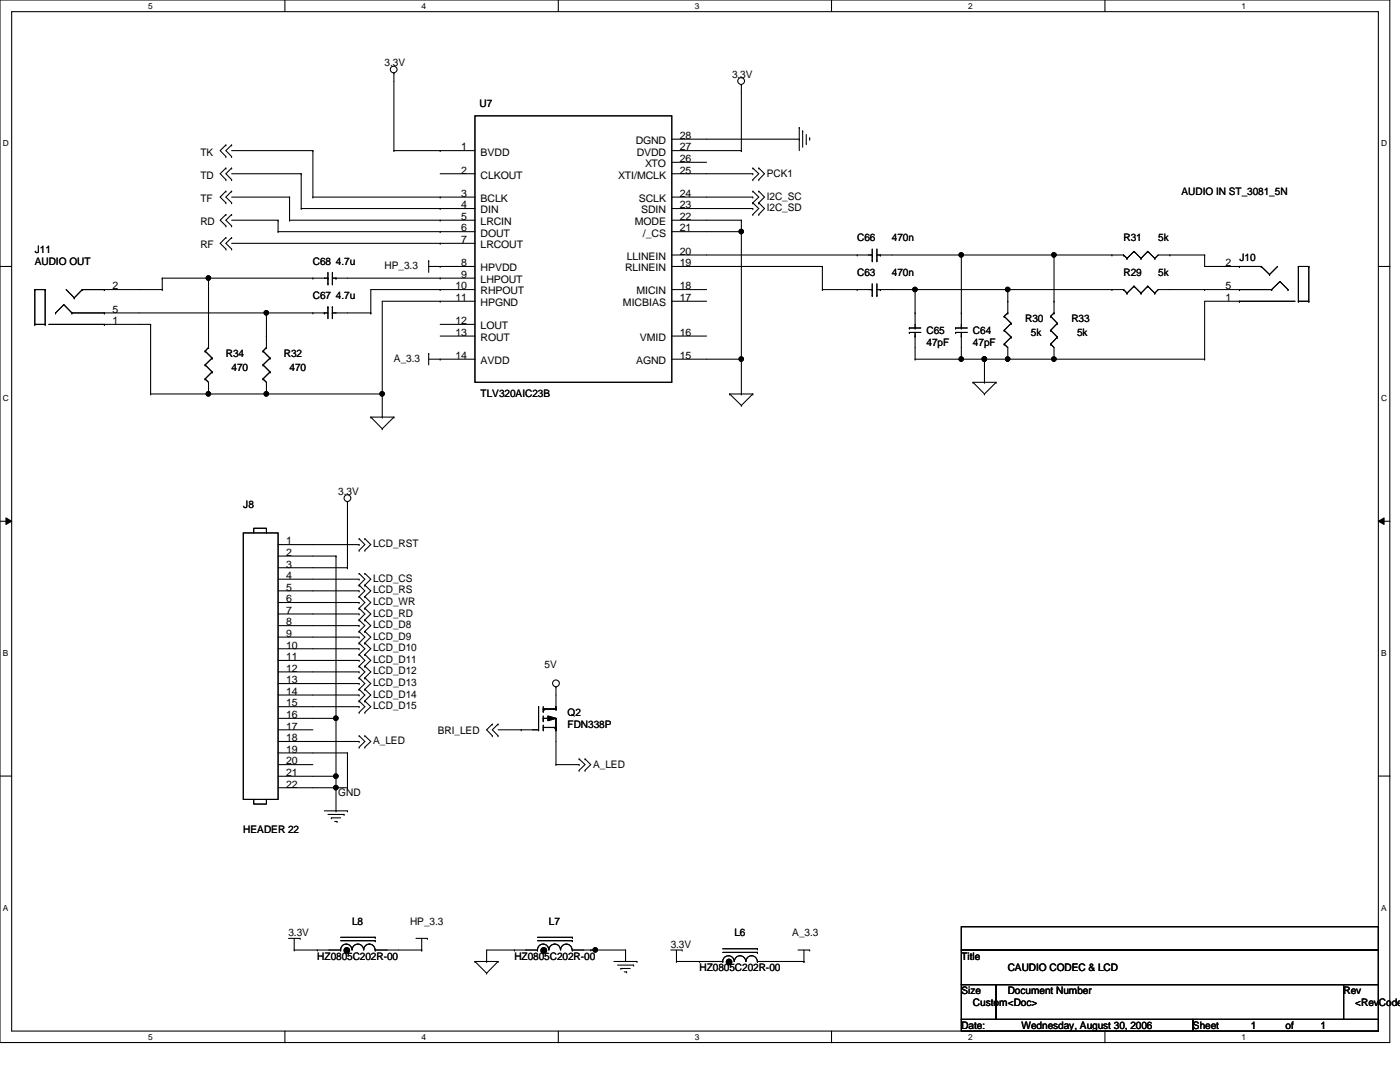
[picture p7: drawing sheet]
<svg xmlns="http://www.w3.org/2000/svg" width="279mm" height="216mm" viewBox="0 0 279 216" stroke-linecap="round" stroke-linejoin="round" font-family="sans-serif">
<path d="M0 0h277.4v208h-277.4zM2.3 2.3h272.8v203.4h-272.8z" fill="none" stroke="#000" stroke-width=".21"/>
<g fill="#fff">
<path d="M29.6 .3h.9v1.8h-.9z"/>
<path d="M29.6 206h.9v1.9h-.9z"/>
</g>
<path d="M56.9 0v2.3M56.9 205.7v2.4" fill="none" stroke="#000" stroke-width=".21"/>
<g fill="#fff">
<path d="M84.1 .3h.9v1.8h-.9z"/>
<path d="M84.1 206h.9v1.9h-.9z"/>
</g>
<path d="M111.4 0v2.3M111.4 205.7v2.4" fill="none" stroke="#000" stroke-width=".21"/>
<g fill="#fff">
<path d="M138.7 .3h.9v1.8h-.9z"/>
<path d="M138.7 206h.9v1.9h-.9z"/>
</g>
<path d="M165.9 0v2.3M165.9 205.7v2.4" fill="none" stroke="#000" stroke-width=".21"/>
<g fill="#fff">
<path d="M193.2 .3h.9v1.8h-.9z"/>
<path d="M193.2 206h.9v1.9h-.9z"/>
</g>
<path d="M220.5 0v2.3M220.5 205.7v2.4" fill="none" stroke="#000" stroke-width=".21"/>
<g fill="#fff">
<path d="M247.8 .3h.9v1.8h-.9z"/>
<path d="M247.8 206h.9v1.9h-.9z"/>
<path d="M.6 27.7h1.2v1.9h-1.2z"/>
<path d="M275.7 27.7h1.2v1.9h-1.2z"/>
<path d="M.6 78.6h1.2v1.8h-1.2z"/>
<path d="M275.7 78.6h1.2v1.8h-1.2z"/>
</g>
<path d="M0 53.2h2.3M275.1 53.2h2.3" fill="none" stroke="#000" stroke-width=".21"/>
<g fill="#fff">
<path d="M.6 129.4h1.1v1.9h-1.1z"/>
<path d="M275.7 129.4h1.1v1.9h-1.1z"/>
</g>
<path d="M0 104h2.3M275.1 104h2.3" fill="none" stroke="#000" stroke-width=".21"/>
<path d="M1.2 103.3l1.1 .7-1.1 .6zM275.1 104l1.1-.7v1.3z" fill="#000"/>
<path d="M1.2 103.3l1.1 .7-1.1 .6zM275.1 104l1.1-.7v1.3z" fill="none" stroke="#000" stroke-width=".2"/>
<g fill="#fff">
<path d="M.6 180.3h1.1v1.8h-1.1z"/>
<path d="M275.7 180.3h1.1v1.8h-1.1z"/>
</g>
<g fill="none" stroke="#000" stroke-width=".21">
<path d="M78.6 14.6h.1M78.6 14.6v15.5M148 16.9h.1M148 16.9v13.2M45.1 28.9h.1M45.1 31.2h.1M45.1 33.5h.1M45.1 35.9h.1M45.1 38.1h.1M45.1 28.9l-1.2 1.2 1.2 1.1M45.1 33.5l-1.2 1.2 1.2 1.2M45.1 38.1l-1.2 1.2 1.2 1.2"/>
<path d="M46.2 28.9h.1M46.2 31.2h.1M46.2 33.5h.1M46.2 35.9h.1M46.2 38.1h.1M46.2 39.3h11.6M46.2 34.7h13.9M46.2 30.1h16.2M46.2 28.9l-1.1 1.2 1.1 1.1M46.2 33.5l-1.1 1.2 1.1 1.2M46.2 38.1l-1.1 1.2 1.1 1.2M57.8 39.3h.1"/>
<path d="M57.8 39.3v4.6M60.1 34.7h.1M60.1 34.7v6.9M62.4 39.3h.1M62.4 30.1h.1M62.4 39.3h32.4M62.4 30.1v9.2M78.6 30.1h.1M78.6 30.1h16.2M87.8 39.3h.1M87.8 30.1h.1M87.8 34.7h7"/>
<path d="M94.8 23.1h39.3v53.2h-39.3zM134.1 39.3h16.1M134.1 34.7h16.1M134.1 30.1h13.9M134.1 27.8h25.4M134.1 32.4h6.9M148 30.1h.1M150.2 39.3h.1M150.2 34.7h.1M150.2 38.1h.1M150.2 35.9h.1M150.2 33.5h.1"/>
<path d="M150.2 38.1l1.2 1.2-1.2 1.2M150.2 33.5l1.2 1.2-1.2 1.2M151.4 38.1h.1M151.4 35.9h.1M151.4 33.5h.1M151.4 38.1l1.2 1.2-1.2 1.2M151.4 33.5l1.2 1.2-1.2 1.2M159.5 27.8h.1M159.5 25.4h.1M159.5 25.4v4.7M160.2 26.1h.1M160.2 26.1v3.3"/>
<path d="M160.9 28.7h.1M160.9 26.8v1.9M161.6 27.5h.1M161.6 27.5v.5M6.9 57.8h.1M6.9 57.8h2.1M6.9 57.8v6.9M9 57.8h.1M9 57.8v6.9M13.2 57.8l1.6 1.6M14.8 59.4h.1M16.4 57.8h.1"/>
<path d="M16.4 57.8h16M16.4 57.8l-1.6 1.6M20.8 57.8h.1M32.4 57.8h.1M32.4 55.5h.1M32.4 55.5h33M32.4 55.5v2.3M41.6 55.5h.1M41.6 55.5v13.8M45.1 40.5h.1M45.1 42.8h.1M45.1 45.1h.1"/>
<path d="M45.1 47.4h.1M45.1 49.7h.1M45.1 42.8l-1.2 1.1 1.2 1.2M45.1 47.4l-1.2 1.2 1.2 1.1M46.2 40.5h.1M46.2 42.8h.1M46.2 45.1h.1M46.2 47.4h.1M46.2 49.7h.1M46.2 48.6h48.6M46.2 43.9h9.3M46.2 42.8l-1.1 1.1 1.1 1.2"/>
<path d="M46.2 47.4l-1.1 1.2 1.1 1.1M55.5 46.2h.1M55.5 43.9h.1M55.5 46.2h39.3M55.5 43.9v2.3M57.8 43.9h.1M57.8 43.9h37M60.1 41.6h.1M60.1 41.6h34.7M62.4 55.5h.1M65.4 56.6h.1M65.4 55.5h.1"/>
<path d="M65.4 54.4v2.2M66.3 56.6h.1M66.3 55.5h28.5M66.3 54.4v2.2M67.1 55.5h.1M85.6 52h.1M85.6 53.2h9.2M85.6 52v2.4M87.8 48.6h.1M87.8 46.2h.1M87.8 43.9h.1M87.8 41.6h.1"/>
<path d="M87.8 55.5h.1M87.8 57.8h.1M87.8 53.2h.1M94.8 57.8h-20.8v4.6M134.1 46.2h13.9M134.1 43.9h13.9M134.1 41.6h16.1M134.1 57.8h6.9M134.1 50.9h40M134.1 53.2h30M148 46.2h.1M148 43.9h.1"/>
<path d="M148 43.9v34.7M150.2 41.6h.1M150.2 40.5h.1M150.2 42.8h.1M150.2 40.5l1.2 1.1-1.2 1.2M151.4 40.5h.1M151.4 42.8h.1M151.4 40.5l1.2 1.1-1.2 1.2M164.1 53.2h.1M164.1 57.8h.1M164.1 57.8h10M164.1 53.2v4.6"/>
<path d="M171.1 50.9h.1M171.1 57.8h.1M174.1 52h.1M174.1 50.9h.1M174.1 59h.1M174.1 57.8h.1M174.1 49.7v2.3M174.1 56.6v2.4M175 52h.1M175 59h.1M175 57.8h49.2M175 50.9h49.2"/>
<path d="M175 49.7v2.3M175 56.6v2.4M175.7 50.9h.1M175.7 57.8h.1M182.6 57.8h.1M182.6 57.8v7.6M191.9 50.9h.1M191.9 50.9v14.5M201.1 57.8h.1M201.1 57.8v4.6M210.4 50.9h.1M210.4 50.9v11.5"/>
<path d="M221.9 57.8h.1M221.9 50.9h.1M224.2 57.8h.1M224.2 50.9h.1M224.2 57.8l.7 .7M224.2 50.9l.7 .7M224.9 58.5h.1M224.9 51.6h.1M226.3 57.1h.1M226.3 50.2h.1M226.3 57.1l1.4 1.4M226.3 57.1l-1.4 1.4"/>
<path d="M226.3 50.2l1.4 1.4M226.3 50.2l-1.4 1.4M227.7 58.5h.1M227.7 51.6h.1M229.1 57.1h.1M229.1 50.2h.1M229.1 57.1l1.4 1.4M229.1 57.1l-1.4 1.4M229.1 50.2l1.4 1.4M229.1 50.2l-1.4 1.4M230.5 58.5h.1M230.5 51.6h.1"/>
<path d="M233.5 50.9h.1M240.4 57.8h.1M240.4 50.9h.1M240.4 50.9h-9.3l-.6 .7M240.4 50.9v2.3h11.3M247.4 53.2h.1M247.4 57.8h.1M251.7 53.2h.1M251.7 53.2l1.7 1.6M253.4 54.8h.1M253.8 57.8h.1M253.8 57.8h-22.7l-.6 .7"/>
<path d="M253.8 57.8l1.6-1.6 1.6 1.6M255 53.2l-1.6 1.6M257 57.8h.1M259.1 53.2h.1M259.1 53.2h2.1M259.1 53.2v6.9M261.2 53.2h.1M261.2 53.2v6.9M6.9 64.7h.1M6.9 64.7h2.1M9 64.7h.1M9.7 64.7h20.4"/>
<path d="M11.1 62.4h.1M11.1 62.4l1.6-1.6 1.7 1.6M14.4 62.4h.1M14.4 62.4h51M20.8 62.4h.1M20.8 64.7h.1M30.1 64.7h.1M30.1 78.6h.1M30.1 78.6h46.2M30.1 64.7v13.9M40.9 75.6h.1M40.9 72.8h.1"/>
<path d="M40.9 70.1h.1M40.9 75.6l.7 .7v2.3M40.9 72.8l1.4 1.4M40.9 70.1l1.4 1.4M41.6 78.6h.1M41.6 67.1h.1M41.6 69.3h.1M41.6 69.3l-.7 .8M42.3 74.2h.1M42.3 71.5h.1M42.3 74.2l-1.4 1.4M42.3 71.5l-1.4 1.3"/>
<path d="M52.5 75.6h.1M52.5 72.8h.1M52.5 70.1h.1M52.5 75.6l.7 .7v2.3M52.5 72.8l1.4 1.4M52.5 70.1l1.4 1.4M53.2 62.4h.1M53.2 78.6h.1M53.2 67.1h.1M53.2 69.3h.1M53.2 62.4v6.9M53.2 69.3l-.7 .8"/>
<path d="M53.9 74.2h.1M53.9 71.5h.1M53.9 74.2l-1.4 1.4M53.9 71.5l-1.4 1.3M62.4 62.4h.1M64.7 62.4h.1M65.4 61.3h.1M65.4 61.3v2.3M66.3 61.3h.1M66.3 62.4h.1M66.3 62.4h7.7M66.3 61.3v2.3"/>
<path d="M74 62.4h.1M76.3 78.6h.1M85.6 70.5h.1M85.6 71.7h9.2M85.6 70.5v2.3M87.8 60.1h.1M87.8 71.7h.1M87.8 64.7h7M87.8 67.1h7M94.8 60.1h-18.5v23.1M134.1 71.7h13.9M134.1 60.1h6.9"/>
<path d="M134.1 67.1h6.9M145.6 78.6h.1M145.6 78.6h4.6M145.6 78.6l2.4 2.3M148 78.6h.1M148 71.7h.1M150.2 78.6h.1M150.2 78.6l-2.2 2.3M181.5 65.4h.1M181.5 66.3h.1M181.5 65.4h2.3M181.5 66.3h2.3"/>
<path d="M182.6 71.7h.1M182.6 62.4h.1M182.6 67.1h.1M182.6 65.4h.1M182.6 66.3v5.4M182.6 71.7h57.8M190.7 65.4h.1M190.7 66.3h.1M190.7 65.4h2.3M190.7 66.3h2.3M191.9 62.4h.1M191.9 71.7h.1"/>
<path d="M191.9 67.1h.1M191.9 65.4h.1M191.9 66.3v5.4M194.2 76.3h.1M194.2 76.3h4.6M194.2 76.3l2.3 2.3M196.5 71.7h.1M196.5 76.3h.1M196.5 78.6h.1M196.5 71.7v4.6M198.8 76.3h.1M198.8 76.3l-2.3 2.3"/>
<path d="M200.4 68.7h.1M200.4 65.9h.1M200.4 63.1h.1M200.4 68.7l.7 .6v2.4M200.4 65.9l1.4 1.4M200.4 63.1l1.4 1.4M201.1 60.1h.1M201.1 71.7h.1M201.1 62.4h.1M201.1 62.4l-.7 .7M201.8 67.3h.1M201.8 64.5h.1"/>
<path d="M201.8 67.3l-1.4 1.4M201.8 64.5l-1.4 1.4M209.7 68.7h.1M209.7 65.9h.1M209.7 63.1h.1M209.7 68.7l.7 .6v2.4M209.7 65.9l1.3 1.4M209.7 63.1l1.3 1.4M210.4 60.1h.1M210.4 71.7h.1M210.4 62.4h.1M210.4 62.4l-.7 .7"/>
<path d="M211 67.3h.1M211 64.5h.1M211 67.3l-1.3 1.4M211 64.5l-1.3 1.4M240.4 71.7h.1M247.4 60.1h.1M258.4 60.1h-18v11.6M259.1 60.1h.1M259.1 60.1h2.1M261.2 60.1h.1M74 83.2h.1M74 83.2h4.6"/>
<path d="M74 83.2l2.3 2.4M76.3 83.2h.1M76.3 85.6h.1M78.6 83.2h.1M78.6 83.2l-2.3 2.4M148 80.9h.1M48.6 106.3h6.9v53.2h-6.9zM50.6 106.3v-.9h2.6v.9M55.5 108.7h16.2M55.5 111h11.6M55.5 113.3h13.8M55.5 115.6h16.2"/>
<path d="M55.5 117.9h16.2M67.1 111h.1M67.1 111v50.8M69.3 113.3h.1M69.3 100.1h.1M69.3 100.1v13.2M71.7 108.7h.1M71.7 115.6h.1M71.7 117.9h.1M71.7 116.8h.1M71.7 114.4h.1M71.7 119h.1"/>
<path d="M71.7 109.8h.1M71.7 107.5h.1M71.7 119l1.1 1.2-1.1 1.2M71.7 114.4l1.1 1.2-1.1 1.2M71.7 116.8l1.1 1.1-1.1 1.1M71.7 107.5l1.1 1.2-1.1 1.1M72.8 116.8h.1M72.8 114.4h.1M72.8 119h.1M72.8 109.8h.1M72.8 107.5h.1M72.8 114.4l1.2 1.2-1.2 1.2"/>
<path d="M72.8 116.8l1.2 1.1-1.2 1.1M72.8 119l1.2 1.2-1.2 1.2M72.8 107.5l1.2 1.2-1.2 1.1M55.5 120.2h16.2M55.5 124.8h16.2M55.5 122.5h16.2M55.5 127.1h16.2M55.5 129.5h16.2M55.5 134.1h16.2M55.5 138.7h16.2M55.5 131.8h16.2M55.5 136.4h16.2"/>
<path d="M71.7 120.2h.1M71.7 124.8h.1M71.7 122.5h.1M71.7 127.1h.1M71.7 129.5h.1M71.7 134.1h.1M71.7 138.7h.1M71.7 131.8h.1M71.7 136.4h.1M71.7 126h.1M71.7 123.7h.1M71.7 121.4h.1"/>
<path d="M71.7 139.9h.1M71.7 137.5h.1M71.7 135.3h.1M71.7 128.3h.1M71.7 132.9h.1M71.7 130.6h.1M71.7 123.7l1.1 1.1-1.1 1.2M71.7 121.4l1.1 1.1-1.1 1.2M71.7 139.9l1.1 1.1-1.1 1.2M71.7 137.5l1.1 1.2-1.1 1.2M71.7 135.3l1.1 1.1-1.1 1.1M71.7 126l1.1 1.1-1.1 1.2"/>
<path d="M71.7 132.9l1.1 1.2-1.1 1.2M71.7 130.6l1.1 1.2-1.1 1.1M71.7 128.3l1.1 1.2-1.1 1.1M72.8 126h.1M72.8 123.7h.1M72.8 121.4h.1M72.8 139.9h.1M72.8 137.5h.1M72.8 135.3h.1M72.8 128.3h.1M72.8 132.9h.1M72.8 130.6h.1"/>
<path d="M72.8 123.7l1.2 1.1-1.2 1.2M72.8 121.4l1.2 1.1-1.2 1.2M72.8 139.9l1.2 1.1-1.2 1.2M72.8 137.5l1.2 1.2-1.2 1.2M72.8 135.3l1.2 1.1-1.2 1.1M72.8 126l1.2 1.1-1.2 1.2M72.8 132.9l1.2 1.2-1.2 1.2M72.8 130.6l1.2 1.2-1.2 1.1M72.8 128.3l1.2 1.2-1.2 1.1M111 137.1h.1M111 137.1v4.4M0 154.9h2.3"/>
<path d="M50.6 159.5v.9h2.6v-.9M55.5 143.3h11.6M55.5 141h16.2M55.5 157.2h13.8M55.5 150.2h13.8M55.5 154.9h11.6M55.5 148h16.2M55.5 152.6h6.9M55.5 145.6h6.9M67.1 143.3h.1M67.1 157.2h.1M67.1 154.9h.1"/>
<path d="M69.3 150.2h.1M69.3 157.2h.1M69.3 150.2v7M71.7 141h.1M71.7 148h.1M71.7 142.2h.1M71.7 149.1h.1M71.7 146.8h.1M71.7 146.8l1.1 1.2-1.1 1.1M72.8 142.2h.1M72.8 149.1h.1M72.8 146.8h.1"/>
<path d="M72.8 146.8l1.2 1.2-1.2 1.1M98.3 146.8h.1M98.3 144.5h.1M98.3 144.5l-1.2 1.1 1.2 1.2M99.4 146.8h.1M99.4 144.5h.1M99.4 145.6h8.1M99.4 144.5l-1.1 1.1 1.1 1.2M104 145.6h.1M107.5 145.6h.1M107.5 141h.1M107.5 141v4.6"/>
<path d="M108.4 141.5h.1M108.4 145.6h.1M108.4 143.8h.1M108.4 141.9h.1M108.4 143.3h.1M108.4 143.3h1.4M108.4 141.5h2.6M108.4 145.2h2.6M108.4 141v.9M108.4 142.9v.9M108.4 144.7v.9M108.7 141.5h.1"/>
<path d="M109.3 142.9l1.7 .4-1.7 .5zM110.7 145.2h.1M111 152.6h.1M111 141.5h.1M111 145.6h.1M111 145.2h.1M111 152.6h4.6M111 143.3v9.3M115.6 152.6h.1M115.6 151.4h.1M115.6 153.7h.1M115.6 151.4l1.2 1.2-1.2 1.1"/>
<path d="M116.8 151.4h.1M116.8 153.7h.1M116.8 151.4l1.1 1.2-1.1 1.1M275.1 154.9h2.3M64.7 161.8h4.6M65.4 162.5h3.3M66.1 163.2h.1M66.1 163.2h1.9M66.8 163.9h.5M67.1 161.8h.1M67.3 163.9h.1M68.7 162.5h.1"/>
<path d="M69.3 161.8h.1M57.6 187.2h2.3M58.7 189.6h.1M58.7 189.6h9.3M58.7 187.2v2.4M59.9 187.2h.1M63.3 189.6h.1M68 189.6h.1M68 187.7h6.9M68 187h6.9M70.2 189.5a1.12 1.12 0 0 0-1.1-1.1 1.12 1.12 0 0 0-1.1 1.2M72.6 189.5a1.14 1.14 0 0 0-1.2-1.1 1.14 1.14 0 0 0-1.1 1.2"/>
<path d="M74.8 189.5a1.12 1.12 0 0 0-1.1-1.1 1.12 1.12 0 0 0-1.1 1.2M74.9 189.6h.1M74.9 187.7h.1M74.9 187h.1M74.9 189.6h9.3M83 187.2h2.3M84.2 189.6h.1M84.2 187.2v2.4M85.3 187.2h.1M94.8 191.9h.1M94.8 191.9h4.6M94.8 191.9l2.3 2.3"/>
<path d="M97.1 191.9h.1M97.1 194.2h.1M99.4 191.9h.1M99.4 191.9l-2.3 2.3M102.7 189.6h.1M107.3 189.6h.1M107.3 189.6h-10.2v2.3M107.3 187.7h6.9M107.3 187h6.9M109.5 189.5a1.12 1.12 0 0 0-1.1-1.1 1.12 1.12 0 0 0-1.1 1.2M111.8 189.5a1.14 1.14 0 0 0-1.1-1.1 1.14 1.14 0 0 0-1.1 1.2M114.2 189.5a1.14 1.14 0 0 0-1.2-1.1 1.14 1.14 0 0 0-1.1 1.2"/>
<path d="M114.2 189.6h.1M114.2 187.7h.1M114.2 187h.1M114.2 189.6h10.6M117.9 189.6h.1M118.8 189.6h.1M122.5 191.9h4.6M123.2 192.6h3.2M123.9 193.3h.1M123.9 193.3h1.9M124.6 193.9h.5M124.8 189.6h.1"/>
<path d="M124.8 189.6v2.3M125.1 193.9h.1M126.4 192.6h.1M127.1 191.9h.1M133.9 189.6h2.2M135 191.9h.1M135 191.9h9.2M135 189.6v2.3M136.1 189.6h.1M139.6 191.9h.1M144.2 191.9a1.14 1.14 0 0 1 1.2-1.2 1.14 1.14 0 0 1 1.1 1.2 1.16 1.16 0 0 1 1.2-1.2 1.16 1.16 0 0 1 1.1 1.2M144.2 191.9h.1"/>
<path d="M144.2 190h7M144.2 189.3h7M148.9 191.9a1.12 1.12 0 0 1 1.1-1.2 1.12 1.12 0 0 1 1.1 1.2M151.2 191.9h.1M151.2 190h.1M151.2 189.3h.1M151.2 191.9h9.2M159.3 189.6h2.3M160.4 191.9h.1M160.4 189.6v2.3M161.6 189.6h.1M191.9 184.9h83.2v4.7h-83.2z"/>
<path d="M191.9 189.6h83.2v6.9h-83.2zM191.9 196.5h6.9v6.9h-6.9zM198.8 196.5h69.3v6.9h-69.3zM268.1 196.5h7v6.9h-7zM191.9 203.4h46.2v2.3h-46.2zM238.1 203.4h37v2.3h-37z"/>
<circle cx="78.6" cy="13.9" r=".67"/>
<circle cx="147.9" cy="16.2" r=".68"/>
<circle cx="41.6" cy="55.5" r=".45"/>
<circle cx="147.9" cy="46.2" r=".45"/>
<circle cx="182.6" cy="57.8" r=".45"/>
<circle cx="191.8" cy="50.9" r=".45"/>
<circle cx="201.1" cy="57.8" r=".45"/>
<circle cx="210.3" cy="50.9" r=".45"/>
<circle cx="41.6" cy="78.6" r=".45"/>
<circle cx="53.1" cy="62.4" r=".45"/>
<circle cx="53.1" cy="78.6" r=".45"/>
<circle cx="76.3" cy="78.6" r=".45"/>
<circle cx="147.9" cy="71.6" r=".45"/>
<circle cx="191.8" cy="71.6" r=".45"/>
<circle cx="196.4" cy="71.6" r=".45"/>
<circle cx="201.1" cy="71.6" r=".45"/>
<circle cx="210.3" cy="71.6" r=".45"/>
<circle cx="69.3" cy="99.4" r=".68"/>
<circle cx="111" cy="136.4" r=".68"/>
<circle cx="67" cy="143.3" r=".45"/>
<circle cx="67" cy="157.2" r=".45"/>
<circle cx="67" cy="154.9" r=".45"/>
<circle cx="69.2" cy="189.6" r=".56"/>
<circle cx="108.5" cy="189.7" r=".56"/>
<circle cx="118.8" cy="189.5" r=".45"/>
<circle cx="145.5" cy="192" r=".56"/>
</g>
<g fill="#000">
<path d="M109.3 142.9l1.7 .4-1.7 .5z"/>
<circle cx="41.6" cy="55.5" r=".45"/>
<circle cx="147.9" cy="46.2" r=".45"/>
<circle cx="182.6" cy="57.8" r=".45"/>
<circle cx="191.8" cy="50.9" r=".45"/>
<circle cx="201.1" cy="57.8" r=".45"/>
<circle cx="210.3" cy="50.9" r=".45"/>
<circle cx="41.6" cy="78.6" r=".45"/>
<circle cx="53.1" cy="62.4" r=".45"/>
<circle cx="53.1" cy="78.6" r=".45"/>
<circle cx="76.3" cy="78.6" r=".45"/>
<circle cx="147.9" cy="71.6" r=".45"/>
<circle cx="191.8" cy="71.6" r=".45"/>
<circle cx="196.4" cy="71.6" r=".45"/>
<circle cx="201.1" cy="71.6" r=".45"/>
<circle cx="210.3" cy="71.6" r=".45"/>
<circle cx="67" cy="143.3" r=".45"/>
<circle cx="67" cy="157.2" r=".45"/>
<circle cx="67" cy="154.9" r=".45"/>
<circle cx="69.2" cy="189.6" r=".56"/>
<circle cx="108.5" cy="189.7" r=".56"/>
<circle cx="118.8" cy="189.5" r=".45"/>
<circle cx="145.5" cy="192" r=".56"/>
</g>
<g font-size="2.1">
<text x="76.8" y="13.3">3.3V</text>
<text x="146.1" y="15.6">3.3V</text>
<text x="95.7" y="21.3">U7</text>
<text x="126.9" y="28.7">DGND</text>
<text x="135.7" y="27.7">28</text>
<text x="40" y="31">TK</text>
<text x="40" y="35.7">TD</text>
<text x="92" y="30">1</text>
<text x="92" y="34.6">2</text>
<text x="95.9" y="31">BVDD</text>
<text x="95.9" y="35.6">CLKOUT</text>
<text x="123.4" y="35.6">XTI/MCLK</text>
<text x="127.1" y="31">DVDD</text>
<text x="128.7" y="33.4">XTO</text>
<text x="135.7" y="30">27</text>
<text x="135.7" y="34.6">25</text>
<text x="135.7" y="32.3">26</text>
<text x="153" y="35.2">PCK1</text>
<text x="40" y="40.3">TF</text>
<text x="92" y="39.3">3</text>
<text x="92" y="41.6">4</text>
<text x="95.9" y="40.3">BCLK</text>
<text x="127.5" y="40.3">SCLK</text>
<text x="135.7" y="41.6">23</text>
<text x="135.7" y="39.3">24</text>
<text x="153" y="39.8">I2C_SC</text>
<text x="235.8" y="38.9">AUDIO IN ST_3081_5N</text>
<text x="40" y="44.9">RD</text>
<text x="92" y="43.9">5</text>
<text x="92" y="46.2">6</text>
<text x="95.9" y="42.6">DIN</text>
<text x="95.9" y="44.9">LRCIN</text>
<text x="95.9" y="47.2">DOUT</text>
<text x="126.7" y="44.9">MODE</text>
<text x="128" y="42.6">SDIN</text>
<text x="128.3" y="47.2">/_CS</text>
<text x="135.7" y="43.9">22</text>
<text x="135.7" y="46.2">21</text>
<text x="153" y="42.1">I2C_SD</text>
<text x="6.9" y="50.5">J11</text>
<text x="6.9" y="52.8">AUDIO OUT</text>
<text x="40" y="49.5">RF</text>
<text x="62.4" y="52.8">C68 4.7u</text>
<text x="76.8" y="53.7">HP_3.3</text>
<text x="92" y="48.5">7</text>
<text x="92" y="53.1">8</text>
<text x="95.9" y="49.5">LRCOUT</text>
<text x="125.1" y="51.9">LLINEIN</text>
<text x="135.7" y="53.1">19</text>
<text x="135.7" y="50.8">20</text>
<text x="171.1" y="48.1">C66</text>
<text x="178" y="48.1">470n</text>
<text x="224.2" y="48.1">R31</text>
<text x="231.1" y="48.1">5k</text>
<text x="244.6" y="53.1">2</text>
<text x="247.4" y="52.1">J10</text>
<text x="22.4" y="57.7">2</text>
<text x="62.4" y="59.7">C67 4.7u</text>
<text x="90.9" y="57.7">10</text>
<text x="92" y="55.5">9</text>
<text x="95.9" y="54.1">HPVDD</text>
<text x="95.9" y="56.5">LHPOUT</text>
<text x="95.9" y="58.8">RHPOUT</text>
<text x="124.8" y="54.1">RLINEIN</text>
<text x="127" y="58.8">MICIN</text>
<text x="135.7" y="57.7">18</text>
<text x="171.1" y="55.1">C63</text>
<text x="178" y="55.1">470n</text>
<text x="224.2" y="55.1">R29</text>
<text x="231.1" y="55.1">5k</text>
<text x="244.6" y="57.7">5</text>
<text x="22.4" y="62.4">5</text>
<text x="22.4" y="64.7">1</text>
<text x="90.9" y="60.1">11</text>
<text x="90.9" y="64.7">12</text>
<text x="95.9" y="61.1">HPGND</text>
<text x="95.9" y="65.7">LOUT</text>
<text x="124.3" y="61.1">MICBIAS</text>
<text x="135.7" y="60.1">17</text>
<text x="204.6" y="64.3">R30</text>
<text x="213.8" y="64.3">R33</text>
<text x="244.6" y="60.1">1</text>
<text x="45.1" y="71.2">R34</text>
<text x="56.6" y="71.2">R32</text>
<text x="90.9" y="67">13</text>
<text x="90.9" y="71.6">14</text>
<text x="95.9" y="68">ROUT</text>
<text x="127.7" y="68">VMID</text>
<text x="135.7" y="67">16</text>
<text x="135.7" y="71.6">15</text>
<text x="184.9" y="66.6">C65</text>
<text x="184.9" y="69">47pF</text>
<text x="194.2" y="66.6">C64</text>
<text x="194.2" y="69">47pF</text>
<text x="205.7" y="67.1">5k</text>
<text x="215" y="67.1">5k</text>
<text x="46.2" y="74">470</text>
<text x="57.8" y="74">470</text>
<text x="78.6" y="72.2">A_3.3</text>
<text x="95.9" y="72.6">AVDD</text>
<text x="127" y="72.6">AGND</text>
<text x="95.9" y="79.1">TLV320AIC23B</text>
<text x="48.6" y="101.3">J8</text>
<text x="67.5" y="98.8">3.3V</text>
<text x="57.1" y="108.6">1</text>
<text x="57.1" y="110.9">2</text>
<text x="57.1" y="113.2">3</text>
<text x="74.5" y="109.2">LCD_RST</text>
<text x="57.1" y="115.5">4</text>
<text x="57.1" y="117.9">5</text>
<text x="74.5" y="116.1">LCD_CS</text>
<text x="74.5" y="118.4">LCD_RS</text>
<text x="57.1" y="120.2">6</text>
<text x="57.1" y="122.5">7</text>
<text x="57.1" y="124.8">8</text>
<text x="74.5" y="125.3">LCD_D8</text>
<text x="74.5" y="123">LCD_RD</text>
<text x="74.5" y="120.7">LCD_WR</text>
<text x="57.1" y="127.1">9</text>
<text x="57.1" y="129.4">10</text>
<text x="57.1" y="131.7">11</text>
<text x="74.5" y="127.7">LCD_D9</text>
<text x="74.5" y="130">LCD_D10</text>
<text x="57.1" y="134">12</text>
<text x="57.1" y="136.4">13</text>
<text x="74.5" y="136.9">LCD_D13</text>
<text x="74.5" y="134.6">LCD_D12</text>
<text x="74.5" y="132.3">LCD_D11</text>
<text x="108.7" y="133.2">5V</text>
<text x="57.1" y="138.6">14</text>
<text x="57.1" y="141">15</text>
<text x="57.1" y="143.3">16</text>
<text x="74.5" y="141.5">LCD_D15</text>
<text x="74.5" y="139.2">LCD_D14</text>
<text x="113.3" y="142.9">Q2</text>
<text x="57.1" y="145.6">17</text>
<text x="57.1" y="147.9">18</text>
<text x="74.5" y="148.5">A_LED</text>
<text x="87.4" y="146.4">BRI_LED</text>
<text x="113.3" y="145.2">FDN338P</text>
<text x="57.1" y="150.2">19</text>
<text x="57.1" y="152.5">20</text>
<text x="57.1" y="154.9">21</text>
<text x="118.4" y="153.3">A_LED</text>
<text x="57.1" y="157.1">22</text>
<text x="67.5" y="158.8">GND</text>
<text x="48.6" y="166.2">HEADER 22</text>
<text x="70.3" y="184.5">L8</text>
<text x="81.8" y="184.5">HP_3.3</text>
<text x="109.6" y="184.5">L7</text>
<text x="57.6" y="186.8">3.3V</text>
<text x="63.3" y="191.5">HZ0805C202R-00</text>
<text x="102.7" y="191.5">HZ0805C202R-00</text>
<text x="133.9" y="189.1">3.3V</text>
<text x="146.6" y="186.8">L6</text>
<text x="158.1" y="186.8">A_3.3</text>
<text x="191.9" y="191.5">Title</text>
<text x="139.6" y="193.8">HZ0805C202R-00</text>
<text x="201.1" y="193.8">CAUDIO CODEC &amp; LCD</text>
<text x="191.9" y="198.4">Size</text>
<text x="194.2" y="200.7">Custom&lt;Doc&gt;</text>
<text x="201.1" y="198.4">Document Number</text>
<text x="268.1" y="198.4">Rev</text>
<text x="270.5" y="200.7">&lt;RevCode&gt;</text>
<text x="191.9" y="205.3">Date:</text>
<text x="203.9" y="205.3">Wednesday, August 30, 2006</text>
<text x="238.1" y="205.3">Sheet</text>
<text x="249.6" y="205.3">1</text>
<text x="256.6" y="205.3">of</text>
<text x="263.5" y="205.3">1</text>
</g>
<g font-size="1.7">
<text x="29.6" y="1.7">5</text>
<text x="84.1" y="1.7">4</text>
<text x="138.7" y="1.7">3</text>
<text x="193.2" y="1.7">2</text>
<text x="247.8" y="1.7">1</text>
<text x=".6" y="29.2">D</text>
<text x="275.7" y="29.2">D</text>
<text x=".6" y="80.1">C</text>
<text x="275.7" y="80.1">C</text>
<text x=".6" y="130.9">B</text>
<text x="275.7" y="130.9">B</text>
<text x=".6" y="181.7">A</text>
<text x="275.7" y="181.7">A</text>
<text x="29.6" y="207.5">5</text>
<text x="84.1" y="207.5">4</text>
<text x="138.7" y="207.5">3</text>
<text x="193.2" y="207.5">2</text>
<text x="247.8" y="207.5">1</text>
</g>
</svg>
